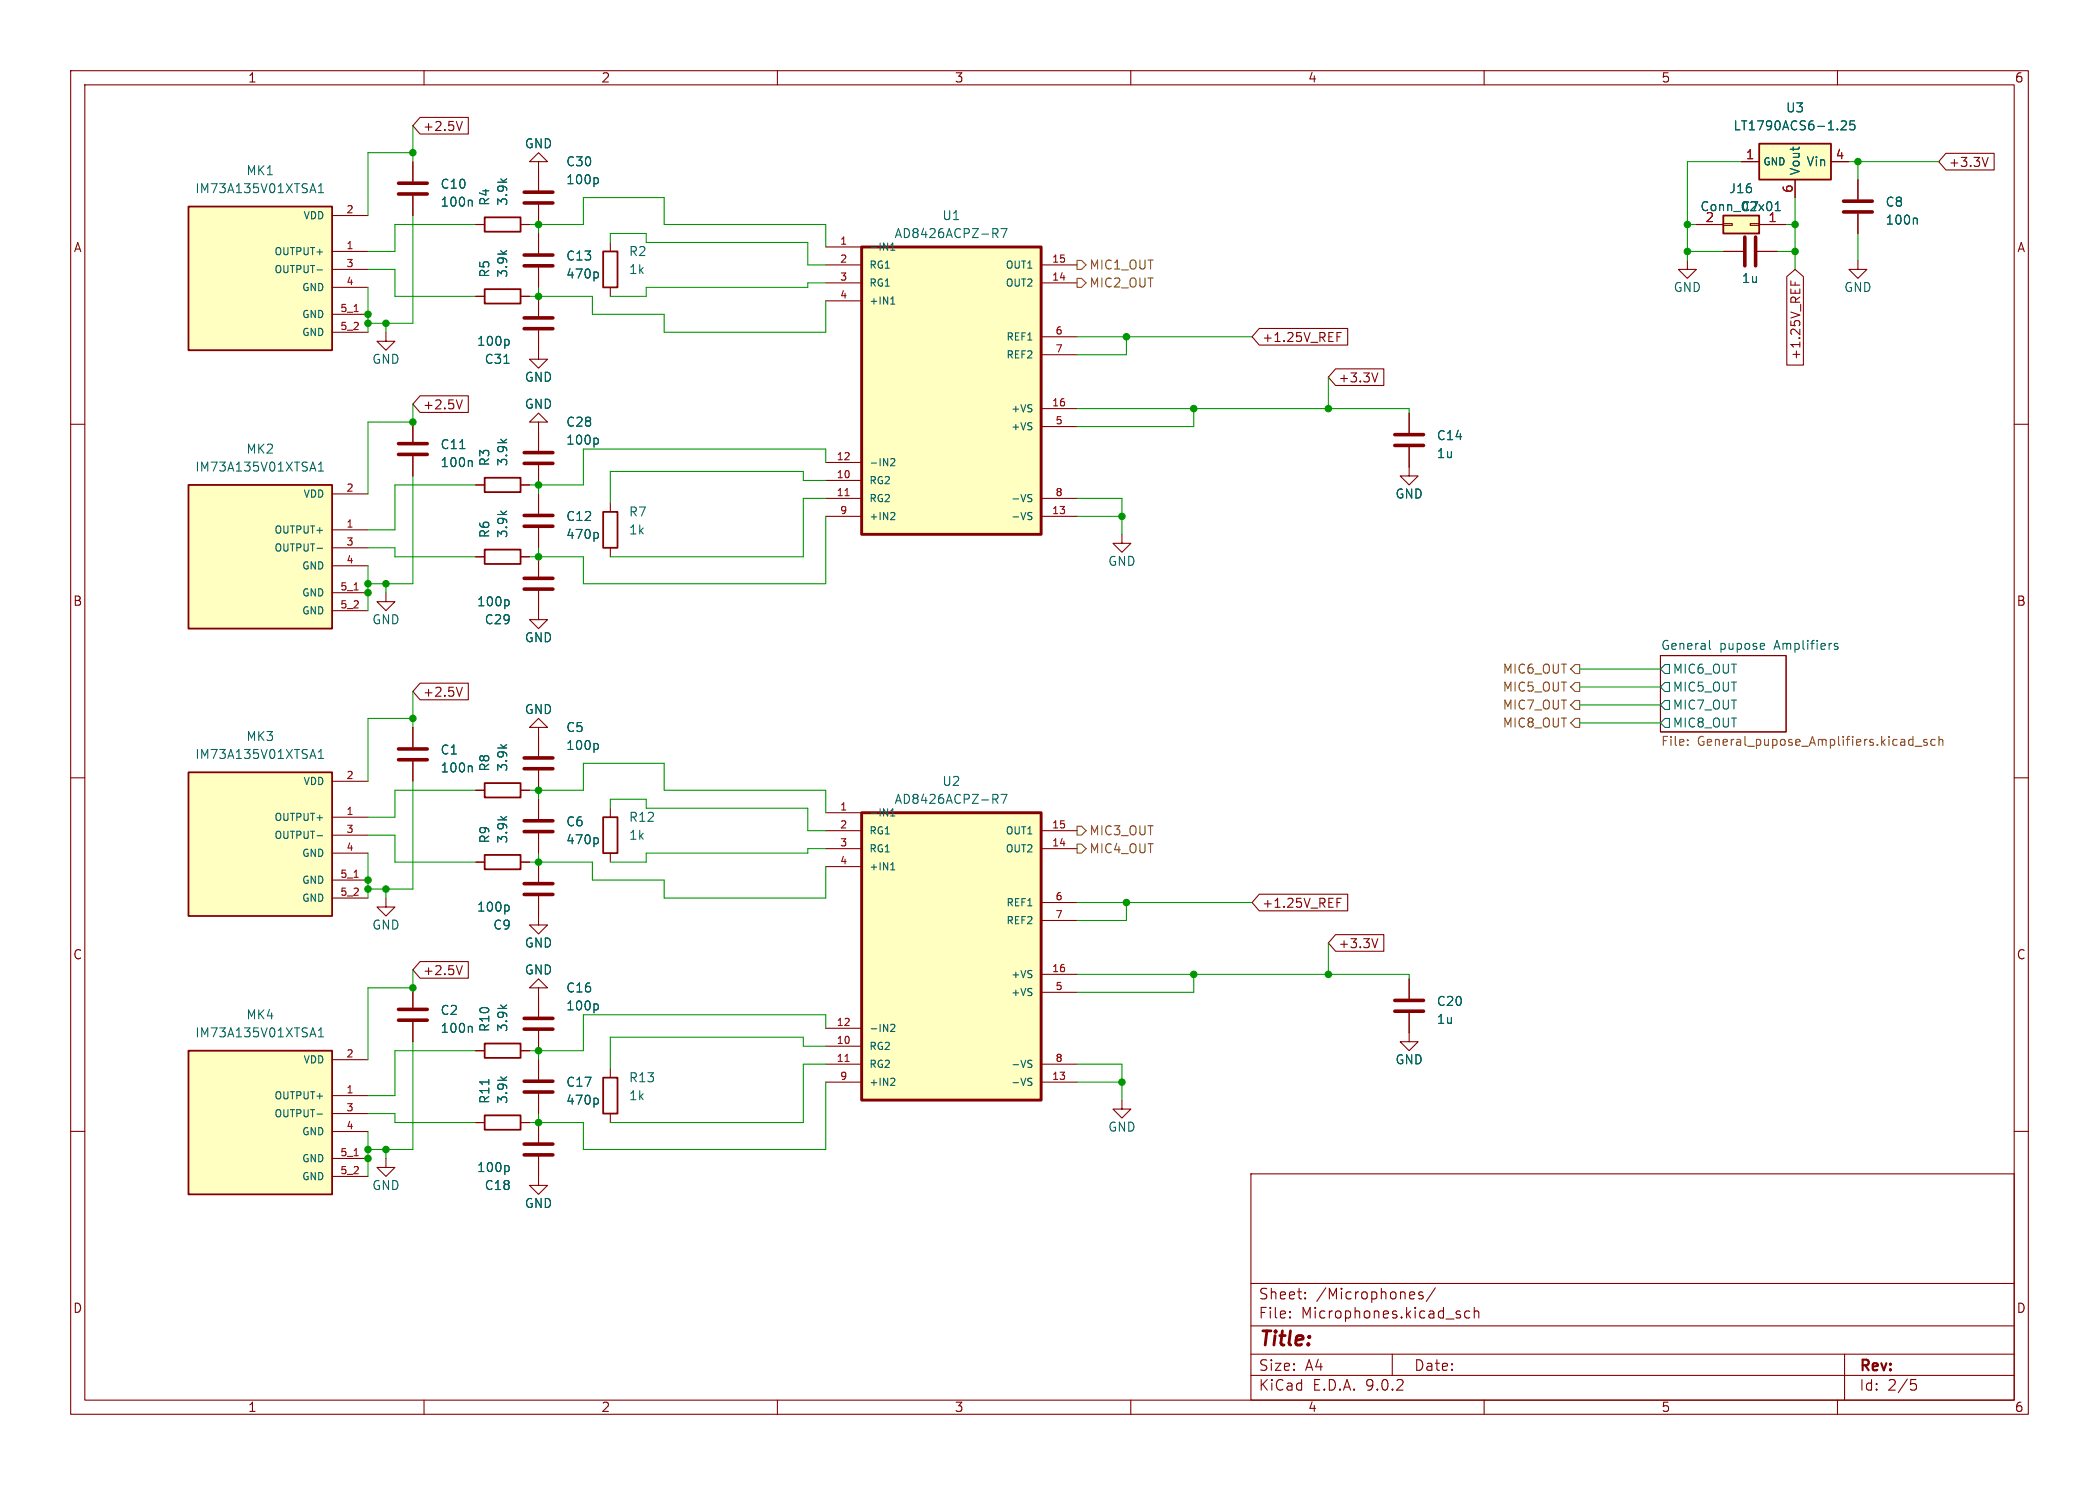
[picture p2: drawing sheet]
<svg xmlns="http://www.w3.org/2000/svg" width="297mm" height="210mm" viewBox="0 0 297 210" stroke-linecap="round" stroke-linejoin="round" font-family="sans-serif">
<g fill="none" stroke="#840000" stroke-width=".15">
<path d="M10 10h277v190h-277zM12 12h273v186h-273zM60 10v2M110 10v2M160 10v2M210 10v2M260 10v2M76.2 22.9h1.3l-1.3-1.3-1.3 1.3h1.3v4M76.2 29v2.8M238.8 36.8v1.3h1.2l-1.2 1.3-1.3-1.3h1.3M10 60h2M285 60h2"/>
<path d="M234.9 92.7h17.8v10.8h-17.8zM10 110h2M58.4 102.9v2.8M58.4 107.7v2.8M285 110h2M10 160h2M177 166h108v32h-108zM285 160h2M60 198v2M110 198v2M160 198v2M177 194.5h108"/>
<path d="M177 191.5h108M177 187.5h108M177 181.5h108M182.5 186.3h.1l-.1 .1M182.5 186.3v.1M182.5 185.5v.1M182.5 185.5h.1l-.1 .1M184.7 183.6v.1M184.7 183.6h-.1l.1 .1M184.7 182.8v.1M184.7 182.8h-.1l.1 .1M197 191.5v3"/>
<path d="M200.1 182.8l.1 .3-.7 .1M201.3 182.8l-.3-.1-.3 .2 .1 .2 .5 .2 .1 .1-.1 .2-.1 .1-.5-.1M203.1 182.1l-1.3 2M206.5 185.9l.2 .2-.1 .2-.1 .1M206.5 185.4l.1 .1M208 185.5l-.5-.1-.3 .3v.4l.2 .2 .1 .1 .5-.1M208.6 185.5a.37 .37 0 0 1 .6 .1v.8M208.6 184.9v1.5M210 198v2M260 198v2M261 191.5v6.5M270.4 195.1h.7"/>
<path d="M270.5 195.7h.4l.3 .3v.3l-.2 .2-.5 .1"/>
</g>
<path d="M84.4 25.1l.3 .3v.3l-.3 .3M235.6 94h.6v1.3h-.6l-.7-.7zM235.6 96.5h.6v1.3h-.6l-.7-.6zM235.6 99.1h.6v1.2h-.6l-.7-.6zM241.9 90.6v1.1l.2 .1M249.6 91l.1 .3-.6 .1M260 91h-.3l-.2 .2 .1 .2 .4 .1v.3h-.5M66.6 108.3l.2 .2v.7M235.6 101.6h.6v1.3h-.6l-.7-.7z" fill="none" stroke="#006464" stroke-width=".15"/>
<path d="M238.8 105.3v.1M238.8 104.6v.1M271 105.5h.9M272.7 104.6h-.3l-.2 .1v.2l.5 .1v.4h-.5M273.8 104.6h-.3l-.3 .2v.4l.1 .2h.5M274.4 104.7l.1-.1h.3l.1 .8M274.4 104.1v1.3" fill="none" stroke="#725600" stroke-width=".15"/>
<path d="M74.2 27.2h4M74.2 28.7h4M56.4 105.9h4.1M56.4 107.4h4.1" fill="none" stroke="#840000" stroke-width=".51"/>
<path d="M26.7 109.2h20.3v20.3h-20.3z" fill="#ffffc2"/>
<path d="M26.7 109.2h20.3v20.3h-20.3z" fill="none" stroke="#840000" stroke-width=".25"/>
<path d="M47 110.5h5.1M47 115.6h5.1M47 118.1h5.1M47 120.7h5.1M47 124.5h5.1M47 127h5.1" fill="none" stroke="#840000" stroke-width=".15"/>
<path d="M44.3 106l.4 1.3M44.9 118.2h.7M45.1 107.3h.7M45.1 106.4l.3-.4v1.3" fill="none" stroke="#006464" stroke-width=".15"/>
<path d="M50.1 124.1h.6" fill="none" stroke="#a90000" stroke-width=".15"/>
<path d="M248.9 20.3h10.2v5.1h-10.2z" fill="#ffffc2"/>
<path d="M248.9 20.3h10.2v5.1h-10.2z" fill="none" stroke="#840000" stroke-width=".25"/>
<g fill="none" stroke="#840000" stroke-width=".15">
<path d="M243.8 35.6h2.8M246.4 22.9h2.5M248.7 35.6h2.8M254 25.4v2.5M259.1 22.9h2.5M58.4 59.7v2.8M58.4 64.5v2.8M199.4 66v1.3h1.3l-1.3 1.3-1.3-1.3h1.3M76.2 102.9h1.3l-1.3-1.3-1.3 1.3h1.3v1.2M199.4 138.4v2.8M158.7 155.6v1.2h1.3l-1.3 1.3-1.2-1.3h1.2M199.4 143.3v4h1.3l-1.3 1.3-1.3-1.3h1.3"/>
<path d="M76.2 166.4v1.2h1.3l-1.3 1.3-1.3-1.3h1.3"/>
</g>
<path d="M260.5 17.2l.2-.1h.3l.2 .1 .1 .3-.1 .1-.7 .8h.8M262.4 17.1h-.6l-.1 .6 .2-.1h.4l.2 .2-.1 .4-.2 .2h-.3l-.2-.2M65.1 63.4h.7M66.6 65.1l.2 .2v.7" fill="none" stroke="#006464" stroke-width=".15"/>
<path d="M246.9 33.5v4.1M248.4 33.5v4.1M56.4 62.7h4.1M56.4 64.3h4.1M197.4 141.5h4M197.4 143h4" fill="none" stroke="#840000" stroke-width=".51"/>
<path d="M121.9 114.9h25.4v40.7h-25.4z" fill="#ffffc2"/>
<path d="M121.9 114.9h25.4v40.7h-25.4z" fill="none" stroke="#840000" stroke-width=".41"/>
<g fill="none" stroke="#840000" stroke-width=".15">
<path d="M262.9 36.8v1.3h1.3l-1.3 1.3-1.3-1.3h1.3M199.4 58.4v2.8M86.4 71.1v1.3M86.4 77.5v1.2M158.7 75.6v1.2h1.3l-1.3 1.3-1.2-1.3h1.2M199.4 63.2v2.8M76.2 86.4v1.2h1.3l-1.3 1.3-1.3-1.3h1.3M76.2 104.1v2.8M76.2 109v2.8M76.2 113v2.8M76.2 117.9v2.8M86.4 114.3v1.3"/>
<path d="M116.8 114.9h5.1M116.8 117.5h5.1M147.3 117.5h5.1M76.2 121.9v2.8M76.2 126.7v2.8M86.4 120.7v1.2M116.8 120h5.1M116.8 122.6h5.1M147.3 120h5.1M147.3 127.6h5.1M147.3 130.2h5.1M147.3 137.8h5.1"/>
<path d="M116.8 145.4h5.1M116.8 148h5.1M116.8 150.5h5.1M116.8 153h5.1M147.3 150.5h5.1M147.3 153h5.1M147.3 140.3h5.1"/>
</g>
<g fill="none" stroke="#006464" stroke-width=".15">
<path d="M84.4 105.1l.3 .3v.3l-.3 .3M84.4 118.5l.3 .2v.4l-.3 .2M126 115.4h.6M126.2 114.5l-.2 .2M126.3 114.4v1M140.8 113l.4 .6M141 112.3l.2 .3v.3l-.2 .1M141.6 112.3h.9l-.6 1.3M71.8 128l.2 .2v.4l-.2 .2M126 123h.6M126.1 122.2l.2-.2v1M126 145l.4-.1 .2 .3-.6 .7h.6"/>
<path d="M126.2 152.5h.3l.1 .3-.6 .7h.6M145.6 152.5h.4M145.6 153l.3 .1 .1 .2-.2 .2h-.2M145.6 150.4l.3 .1 .1 .3-.2 .2h-.2M145.6 149.9l.4 .1"/>
</g>
<path d="M119.6 150.1h.6" fill="none" stroke="#a90000" stroke-width=".15"/>
<path d="M85.3 72.4h2.1v5.1h-2.1zM85.3 115.6h2.1v5.1h-2.1z" fill="none" stroke="#840000" stroke-width=".25"/>
<path d="M197.4 61.5h4M197.4 63h4M74.2 107.2h4M74.2 108.7h4M74.2 116.1h4M74.2 117.6h4M74.2 126.5h4M74.2 125h4" fill="none" stroke="#840000" stroke-width=".51"/>
<path d="M121.9 34.9h25.4v40.7h-25.4z" fill="#ffffc2"/>
<path d="M121.9 34.9h25.4v40.7h-25.4z" fill="none" stroke="#840000" stroke-width=".41"/>
<g fill="none" stroke="#840000" stroke-width=".15">
<path d="M116.8 34.9h5.1M116.8 37.5h5.1M147.3 37.5h5.1M116.8 40h5.1M116.8 42.5h5.1M147.3 40h5.1M147.3 47.6h5.1M147.3 50.2h5.1M147.3 57.8h5.1M116.8 65.4h5.1M116.8 67.9h5.1M116.8 70.5h5.1"/>
<path d="M116.8 73h5.1M147.3 70.5h5.1M147.3 73h5.1M147.3 60.3h5.1M67.3 111.8h1.3M73.7 111.8h1.2M54.6 127v1.3h1.3l-1.3 1.2-1.3-1.2h1.3M67.3 121.9h1.3M73.7 121.9h1.2M76.2 129.5v1.3h1.3l-1.3 1.3-1.3-1.3h1.3"/>
</g>
<g fill="none" stroke="#006464" stroke-width=".15">
<path d="M126 35.4h.6M126.2 34.5l-.2 .2M126.3 34.4v1M140.8 33l.4 .6M141 32.3l.2 .3v.3l-.2 .1M141.6 32.3h.9l-.6 1.3M126 43h.6M126.1 42.2l.2-.2v1M126 64.9h.4l.2 .2-.6 .8h.6M126.2 72.5h.3l.1 .3-.6 .7h.6M145.6 72.5h.4M145.6 73l.3 .1 .1 .2-.2 .2h-.2"/>
<path d="M145.6 70.4l.3 .1 .1 .3-.2 .1h-.2M145.6 69.9l.4 .1"/>
</g>
<path d="M119.6 70.1h.6" fill="none" stroke="#a90000" stroke-width=".15"/>
<path d="M68.6 110.7h5.1v2.1h-5.1zM68.6 120.9h5.1v2h-5.1z" fill="none" stroke="#840000" stroke-width=".25"/>
<path d="M243.8 30.5h5.1v2.5h-5.1z" fill="#ffffc2"/>
<path d="M243.8 30.5h5.1v2.5h-5.1z" fill="none" stroke="#840000" stroke-width=".25"/>
<path d="M240 31.8h3.8M243.8 31.6h1.3v.3h-1.3zM247.6 31.6h1.3v.3h-1.3zM248.9 31.8h3.8M262.9 25.4v2.8M262.9 30.2v2.8" fill="none" stroke="#840000" stroke-width=".15"/>
<path d="M251.2 29.8h.7M251.2 28.9l.4-.4v1.3M271.1 30.8l.2 .2v.7" fill="none" stroke="#006464" stroke-width=".15"/>
<path d="M260.9 28.4h4M260.9 30h4" fill="none" stroke="#840000" stroke-width=".51"/>
<path d="M26.7 68.6h20.3v20.3h-20.3z" fill="#ffffc2"/>
<path d="M26.7 68.6h20.3v20.3h-20.3zM68.6 77.7h5.1v2.1h-5.1zM68.6 67.6h5.1v2h-5.1zM68.6 147.6h5.1v2h-5.1zM68.6 157.7h5.1v2.1h-5.1zM85.3 152.4h2.1v5.1h-2.1z" fill="none" stroke="#840000" stroke-width=".25"/>
<g fill="none" stroke="#840000" stroke-width=".15">
<path d="M76.2 59.7h1.3l-1.3-1.3-1.3 1.3h1.3v4.1M47 69.9h5.1M47 74.9h5.1M47 77.5h5.1M67.3 78.7h1.3M67.3 68.6h1.3M73.7 78.7h1.2M73.7 68.6h1.2M76.2 65.8v2.8M76.2 69.9v2.7M76.2 74.7v2.8M76.2 78.7v2.8"/>
<path d="M47 80h5.1M47 83.8h5.1M47 86.4h5.1M54.6 83.8v1.3h1.3l-1.3 1.3-1.3-1.3h1.3M76.2 83.6v2.8M58.4 139.7v2.8M76.2 139.7h1.3l-1.3-1.3-1.3 1.3h1.3v4.1M58.4 144.5v2.8M67.3 148.6h1.3M67.3 158.8h1.3M73.7 148.6h1.2M73.7 158.8h1.2"/>
<path d="M76.2 145.8v2.8M76.2 149.9v2.8M76.2 154.7v2.8M76.2 158.8v2.7M86.4 151.1v1.3M86.4 157.5v1.3M54.6 163.8v1.3h1.3l-1.3 1.3-1.3-1.3h1.3M76.2 163.6v2.8"/>
</g>
<path d="M44.3 65.3l.4 1.3M44.9 77.5h.7M45.1 66.6h.7M45.1 65.7l.3-.4v1.3M84.4 75.3l.3 .2v.4l-.3 .2M84.4 62l.3 .2v.4l-.3 .2M71.8 84.8l.2 .3v.3l-.2 .3M66.6 145.1l.2 .2v.7M69.2 152.7v.7M84.4 142l.3 .2v.4l-.3 .2M84.4 155.3l.3 .2v.4l-.3 .3M71.8 164.8l.2 .3v.3l-.2 .3" fill="none" stroke="#006464" stroke-width=".15"/>
<path d="M50.1 83.4h.6" fill="none" stroke="#a90000" stroke-width=".15"/>
<g fill="none" stroke="#840000" stroke-width=".51">
<path d="M74.2 72.9h4M74.2 74.4h4M74.2 64h4M74.2 65.5h4M74.2 83.3h4M74.2 81.8h4M56.4 142.7h4.1M56.4 144.3h4.1M74.2 144h4M74.2 145.5h4M74.2 152.9h4M74.2 154.4h4"/>
<path d="M74.2 163.3h4M74.2 161.8h4"/>
</g>
<path d="M26.7 148.6h20.3v20.3h-20.3z" fill="#ffffc2"/>
<path d="M26.7 148.6h20.3v20.3h-20.3z" fill="none" stroke="#840000" stroke-width=".25"/>
<path d="M58.4 22.9v2.8M58.4 27.7v2.8M54.6 47v1.3h1.3l-1.3 1.2-1.3-1.2h1.3M47 149.9h5.1M47 154.9h5.1M47 157.5h5.1M47 160h5.1M47 163.8h5.1M47 166.4h5.1" fill="none" stroke="#840000" stroke-width=".15"/>
<path d="M66.6 28.3l.2 .2v.7M44.3 145.4l.4 1.2M44.9 157.6h.7M45.1 146.6h.7M45.1 145.7l.3-.3v1.2" fill="none" stroke="#006464" stroke-width=".15"/>
<path d="M50.1 163.4h.6" fill="none" stroke="#a90000" stroke-width=".15"/>
<path d="M56.4 25.9h4.1M56.4 27.4h4.1" fill="none" stroke="#840000" stroke-width=".51"/>
<path d="M26.7 29.2h20.3v20.3h-20.3z" fill="#ffffc2"/>
<path d="M26.7 29.2h20.3v20.3h-20.3zM68.6 30.7h5.1v2.1h-5.1zM85.3 35.6h2.1v5h-2.1zM68.6 40.9h5.1v2h-5.1z" fill="none" stroke="#840000" stroke-width=".25"/>
<g fill="none" stroke="#840000" stroke-width=".15">
<path d="M59.4 16.6h6.9v2.4h-6.9l-1-1.2zM65.4 17.2l-.4 1.3M47 30.5h5.1M47 35.6h5.1M47 38.1h5.1M58.4 22.9v2.8M58.4 27.7v2.8M67.3 31.8h1.3M73.7 31.8h1.2M76.2 24.1v2.8M76.2 29v2.8M76.2 33v2.8"/>
<path d="M76.2 37.8v2.8M86.4 34.3v1.3M240 31.8h3.8M243.8 35.6h2.8M246.4 22.9h2.5M248.7 35.6h2.8M248.9 31.8h3.8M252.8 39.1l1.2-1 1.2 1v12.5h-2.4zM253.4 39.7v.6M254 25.4v2.5M254 39.9v.4M259.1 22.9h2.5"/>
<path d="M262.9 25.4v2.8M262.9 30.2v2.8M275.3 21.7h6.9v2.3h-6.9l-1-1.1zM281.3 22.3l-.4 1.2M47 40.6h5.1M47 44.5h5.1M47 47h5.1M58.4 59.7v2.8M59.4 56h6.9v2.3h-6.9l-1-1.1zM65.4 56.6l-.4 1.2M67.3 41.9h1.3M73.7 41.9h1.2"/>
<path d="M76.2 46.7v4.1h1.3l-1.3 1.3-1.3-1.3h1.3M76.2 41.9v2.8M86.4 40.6v1.3M178.2 46.4h12.5v2.4h-12.5l-1-1.2zM189 52.2h6.8v2.3h-6.8l-1-1.2zM189.2 47.6h.4M189.2 47h.6M195 52.7l-.5 1.3M199.4 58.4v2.8M58.4 64.5v2.8M67.3 78.7h1.3M67.3 68.6h1.3"/>
<path d="M73.7 78.7h1.2M73.7 68.6h1.2M76.2 61v2.8M76.2 65.8v2.8M76.2 69.9v2.7M76.2 74.7v2.8M76.2 78.7v2.8M199.4 63.2v2.8M59.4 96.6h6.9v2.4h-6.9l-1-1.2zM65.4 97.2l-.4 1.3M76.2 83.6v2.8M58.4 102.9v2.8"/>
<path d="M58.4 107.7v2.8M67.3 111.8h1.3M73.7 111.8h1.2M76.2 104.1v2.8M76.2 109v2.8M76.2 113v2.8M76.2 117.9v2.8M58.4 139.7v2.8M59.4 136h6.9v2.3h-6.9l-1-1.1zM65.4 136.6l-.4 1.2M67.3 121.9h1.3M73.7 121.9h1.2"/>
<path d="M76.2 121.9v2.8M76.2 126.7v2.8M178.2 126.5h12.5v2.3h-12.5l-1-1.2zM189 132.2h6.8v2.3h-6.8l-1-1.1zM189.2 127.6h.4M189.2 127h.6M195 132.8l-.5 1.2M199.4 138.4v2.8M58.4 144.5v2.8M67.3 158.8h1.3M67.3 148.6h1.3M73.7 158.8h1.2"/>
<path d="M73.7 148.6h1.2M76.2 141v2.8M76.2 145.8v2.8M76.2 149.9v2.8M76.2 154.7v2.8M76.2 158.8v2.7M199.4 143.3v2.8M76.2 163.6v2.8"/>
</g>
<g fill="none" stroke="#006464" stroke-width=".15">
<path d="M260.5 17.2l.2-.1h.3l.2 .1 .1 .3-.1 .1-.7 .8h.8M262.4 17.1h-.6l-.1 .6 .2-.1h.4l.2 .2-.1 .4-.2 .2h-.3l-.2-.2M44.3 26l.4 1.2M44.9 38.2h.7M45.1 27.2h.7M45.1 26.3l.3-.3v1.2M66.6 28.3l.2 .2v.7M84.4 38.5l.3 .2v.4l-.3 .2M84.4 25.1l.3 .3v.3l-.3 .3M251.2 29.8h.7M251.2 28.9l.4-.4v1.3M271.1 30.8l.2 .2v.7"/>
<path d="M71.3 51.4h.7M71.8 48l.2 .2v.4l-.2 .2M65.1 63.4h.7M66.6 65.1l.2 .2v.7M84.4 62l.3 .2v.4l-.3 .2M84.4 75.3l.3 .2v.4l-.3 .2M71.8 84.8l.2 .3v.3l-.2 .3M66.6 108.3l.2 .2v.7M84.4 105.1l.3 .3v.3l-.3 .3M84.4 118.5l.3 .2v.4l-.3 .2M71.8 128l.2 .2v.4l-.2 .2M66.6 145.1l.2 .2v.7"/>
<path d="M69.2 152.7v.7M84.4 142l.3 .2v.4l-.3 .2M84.4 155.3l.3 .2v.4l-.3 .3M71.8 164.8l.2 .3v.3l-.2 .3"/>
</g>
<path d="M50.1 44.1h.6" fill="none" stroke="#a90000" stroke-width=".15"/>
<path d="M74.2 36.1h4M74.2 37.6h4M74.2 46.5h4M74.2 45h4" fill="none" stroke="#840000" stroke-width=".51"/>
<path d="M152.4 36.8h.6l.7 .7-.7 .6h-.6zM152.4 39.4h.6l.7 .6-.7 .6h-.6zM222.9 96.5h.6v1.3h-.6l-.7-.6zM222.9 99.1h.6v1.2h-.6l-.7-.6zM222.9 94h.6v1.3h-.6l-.7-.7zM152.4 119.4h.6l.7 .6-.7 .7h-.6zM152.4 116.8h.6l.7 .7-.7 .6h-.6zM222.9 101.6h.6v1.3h-.6l-.7-.7z" fill="none" stroke="#725600" stroke-width=".15"/>
<g fill="none" stroke="#009600" stroke-width=".15">
<path d="M58.4 17.8v5.1M52.1 38.1h3.8v3.8h11.4M58.4 30.5v15.2h-6.3M58.4 21.6h-6.3v8.9M67.3 31.8h-11.4v3.8h-3.8M74.9 31.8h7.6v-3.9h11.5v3.9h22.8v3.1M76.2 31.8v1.2M86.4 34.3v-1.3h5v1.3h22.9v3.2h2.5M238.8 35.6h5M238.8 31.8h1.2M246.4 22.9h-7.6v13.9M251.5 35.6h2.5"/>
<path d="M252.7 31.8h1.3M254 27.9v10.2M261.6 22.9h12.7M262.9 22.9v2.5M262.9 33v3.8M52.1 40.6v6.4M54.6 45.7v1.3M58.4 57.2v2.5h-6.3v10.2M74.9 41.9h8.9v2.6h10.2v2.5h22.8v-4.5M76.2 40.6v1.3M116.8 40h-2.5v.6h-22.9v1.3h-5M152.4 57.8h47v.6"/>
<path d="M152.4 47.6h24.8M159.4 47.6v2.6h-7M168.9 57.8v2.5h-16.5M188 53.3v4.5M52.1 77.5h3.8v1.2h11.4M58.4 67.3v15.3h-6.3M67.3 68.6h-11.4v6.3h-3.8M76.2 68.6v1.3M76.2 77.5v1.2M116.8 67.9h-3.1v-1.2h-27.3v4.4M116.8 70.5h-3.1v8.2h-27.3M116.8 65.4v-1.9h-34.3v5.1h-7.6"/>
<path d="M116.8 73v9.6h-34.3v-3.9h-7.6M152.4 70.5h6.3v5.1M152.4 73h6.3M52.1 80v6.4M54.6 82.6v1.2M58.4 97.8v5.1M223.5 97.2h11.4M223.5 94.6h11.4M223.5 99.7h11.4M52.1 118.1h3.8v3.8h11.4M58.4 110.5v15.2h-6.3M58.4 101.6h-6.3v8.9"/>
<path d="M67.3 111.8h-11.4v3.8h-3.8M74.9 111.8h7.6v-3.8h11.5v3.8h22.8v3.1M76.2 111.8v1.2M86.4 114.3v-1.3h5v1.3h22.9v3.2h2.5M223.5 102.2h11.4M52.1 120.7v6.3M54.6 125.7v1.3M58.4 137.2v2.5h-6.3v10.2M74.9 121.9h8.9v2.6h10.2v2.5h22.8v-4.4M76.2 120.7v1.2M116.8 120h-2.5v.7h-22.9v1.2h-5M152.4 137.8h47v.6"/>
<path d="M152.4 127.6h24.8M159.4 127.6v2.6h-7M168.9 137.8v2.5h-16.5M188 133.4v4.4M52.1 157.5h3.8v1.3h11.4M58.4 147.3v15.3h-6.3M67.3 148.6h-11.4v6.3h-3.8M76.2 148.6v1.3M76.2 157.5v1.3M116.8 148h-3.1v-1.3h-27.3v4.4M116.8 150.5h-3.1v8.3h-27.3M116.8 145.4v-1.9h-34.3v5.1h-7.6"/>
<path d="M116.8 153v9.6h-34.3v-3.8h-7.6M152.4 150.5h6.3v5.1M152.4 153h6.3M52.1 160v6.4M54.6 162.6v1.2"/>
</g>
<g fill="#009600" stroke="#009600" stroke-width=".15">
<circle cx="76.2" cy="41.9" r=".46"/>
<circle cx="76.2" cy="31.8" r=".46"/>
<circle cx="76.2" cy="68.6" r=".46"/>
<circle cx="159.4" cy="47.6" r=".46"/>
<circle cx="76.2" cy="148.6" r=".46"/>
<circle cx="76.2" cy="121.9" r=".46"/>
<circle cx="238.8" cy="35.6" r=".46"/>
<circle cx="188" cy="57.8" r=".46"/>
<circle cx="168.9" cy="57.8" r=".46"/>
<circle cx="168.9" cy="137.8" r=".46"/>
<circle cx="159.4" cy="127.6" r=".46"/>
<circle cx="158.7" cy="153" r=".46"/>
<circle cx="158.7" cy="73" r=".46"/>
<circle cx="188" cy="137.8" r=".46"/>
<circle cx="238.8" cy="31.8" r=".46"/>
<circle cx="262.9" cy="22.9" r=".46"/>
<circle cx="254" cy="35.6" r=".46"/>
<circle cx="254" cy="31.8" r=".46"/>
<circle cx="58.4" cy="59.7" r=".46"/>
<circle cx="52.1" cy="82.6" r=".46"/>
<circle cx="52.1" cy="83.8" r=".46"/>
<circle cx="54.6" cy="162.6" r=".46"/>
<circle cx="58.4" cy="139.7" r=".46"/>
<circle cx="52.1" cy="163.8" r=".46"/>
<circle cx="76.2" cy="158.8" r=".46"/>
<circle cx="52.1" cy="162.6" r=".46"/>
<circle cx="52.1" cy="45.7" r=".46"/>
<circle cx="54.6" cy="45.7" r=".46"/>
<circle cx="52.1" cy="44.5" r=".46"/>
<circle cx="58.4" cy="21.6" r=".46"/>
<circle cx="58.4" cy="101.6" r=".46"/>
<circle cx="76.2" cy="111.8" r=".46"/>
<circle cx="76.2" cy="78.7" r=".46"/>
<circle cx="54.6" cy="82.6" r=".46"/>
<circle cx="54.6" cy="125.7" r=".46"/>
<circle cx="52.1" cy="124.5" r=".46"/>
<circle cx="52.1" cy="125.7" r=".46"/>
</g>
<text font-size="2.8" fill="#840000" x="178" y="190.9">Title:</text>
<g font-size="2.1" fill="#840000">
<text x="178" y="184">Sheet:</text>
<text x="186.2" y="184">/Microphones/</text>
<text x="178" y="186.7">File:</text>
<text x="184.1" y="186.7">Microphones.kicad_sch</text>
<text x="178" y="196.9">KiCad</text>
<text x="178" y="194.1">Size:</text>
<text x="184.7" y="194.1">A4</text>
<text x="185.7" y="196.9">E.D.A.</text>
<text x="193.3" y="196.9">9.0.2</text>
<text x="200" y="194.1">Date:</text>
<text x="263" y="194.3">Rev:</text>
<text x="263" y="196.9">Id:</text>
<text x="267.1" y="196.9">2/5</text>
</g>
<g font-size="1.8" fill="#840000">
<text x="35" y="11.9">1</text>
<text x="85" y="11.9">2</text>
<text x="135" y="11.9">3</text>
<text x="185" y="11.9">4</text>
<text x="235" y="11.9">5</text>
<text x="285" y="11.9">6</text>
<text x="59.8" y="18.7">+2.5V</text>
<text x="275.7" y="23.8">+3.3V</text>
<text x="10.3" y="35.9">A</text>
<text x="285.3" y="35.9">A</text>
<text x="178.5" y="48.6">+1.25V_REF</text>
<text x="255" y="51" transform="rotate(-90 255 51)">+1.25V_REF</text>
<text x="59.8" y="58.1">+2.5V</text>
<text x="189.3" y="54.3">+3.3V</text>
<text x="10.3" y="85.9">B</text>
<text x="285.3" y="85.9">B</text>
<text x="59.8" y="98.7">+2.5V</text>
<text x="178.5" y="128.6">+1.25V_REF</text>
<text x="10.3" y="135.9">C</text>
<text x="189.3" y="134.3">+3.3V</text>
<text x="285.3" y="135.9">C</text>
<text x="59.8" y="138.1">+2.5V</text>
<text x="10.3" y="185.9">D</text>
<text x="285.3" y="185.9">D</text>
<text x="35" y="199.9">1</text>
<text x="85" y="199.9">2</text>
<text x="135" y="199.9">3</text>
<text x="185" y="199.9">4</text>
<text x="235" y="199.9">5</text>
<text x="285" y="199.9">6</text>
</g>
<g font-size="1.8" fill="#006464">
<text x="252.6" y="16.1">U3</text>
<text x="74.2" y="21.2">GND</text>
<text x="80" y="23.7">C30</text>
<text x="245.2" y="18.6">LT1790ACS6-1.25</text>
<text x="255.5" y="23.7">Vin</text>
<text x="27.5" y="27.5">IM73A135V01XTSA1</text>
<text x="34.8" y="25">MK1</text>
<text x="62.2" y="29.4">100n</text>
<text x="62.2" y="26.9">C10</text>
<text x="69.4" y="29.2" transform="rotate(-90 69.4 29.2)">R4</text>
<text x="72" y="29.2" transform="rotate(-90 72 29.2)">3.9k</text>
<text x="80" y="26.3">100p</text>
<text x="244.6" y="27.5">J16</text>
<text x="254.9" y="24.9" transform="rotate(-90 254.9 24.9)">Vout</text>
<text x="266.7" y="29.4">C8</text>
<text x="126.5" y="33.9">AD8426ACPZ-R7</text>
<text x="133.2" y="31.3">U1</text>
<text x="240.5" y="30.1">Conn_02x01</text>
<text x="246.3" y="30.1">C7</text>
<text x="266.7" y="32">100n</text>
<text x="69.4" y="39.4" transform="rotate(-90 69.4 39.4)">R5</text>
<text x="72" y="39.4" transform="rotate(-90 72 39.4)">3.9k</text>
<text x="80" y="39.6">470p</text>
<text x="80" y="37.1">C13</text>
<text x="88.9" y="36.4">R2</text>
<text x="88.9" y="39">1k</text>
<text x="236.7" y="41.5">GND</text>
<text x="246.4" y="40.2">1u</text>
<text x="260.9" y="41.5">GND</text>
<text x="52.6" y="51.7">GND</text>
<text x="67.4" y="49.1">100p</text>
<text x="68.5" y="51.7">C31</text>
<text x="74.2" y="58">GND</text>
<text x="74.2" y="54.2">GND</text>
<text x="34.8" y="64.4">MK2</text>
<text x="62.2" y="63.7">C11</text>
<text x="80" y="63.1">100p</text>
<text x="80" y="60.6">C28</text>
<text x="203.2" y="65">1u</text>
<text x="203.2" y="62.5">C14</text>
<text x="27.5" y="66.9">IM73A135V01XTSA1</text>
<text x="62.2" y="66.3">100n</text>
<text x="69.4" y="66" transform="rotate(-90 69.4 66)">R3</text>
<text x="72" y="66" transform="rotate(-90 72 66)">3.9k</text>
<text x="197.4" y="70.7">GND</text>
<text x="69.4" y="76.2" transform="rotate(-90 69.4 76.2)">R6</text>
<text x="72" y="76.2" transform="rotate(-90 72 76.2)">3.9k</text>
<text x="80" y="76.4">470p</text>
<text x="80" y="73.9">C12</text>
<text x="88.9" y="73.3">R7</text>
<text x="88.9" y="75.8">1k</text>
<text x="156.7" y="80.2">GND</text>
<text x="52.6" y="88.5">GND</text>
<text x="67.4" y="86">100p</text>
<text x="68.5" y="88.5">C29</text>
<text x="74.2" y="91">GND</text>
<text x="234.9" y="92">General</text>
<text x="236.6" y="95.5">MIC6_OUT</text>
<text x="243.3" y="92">pupose</text>
<text x="251.2" y="92">Amplifiers</text>
<text x="74.2" y="101.2">GND</text>
<text x="236.6" y="98">MIC5_OUT</text>
<text x="236.6" y="100.6">MIC7_OUT</text>
<text x="27.5" y="107.5">IM73A135V01XTSA1</text>
<text x="34.8" y="105">MK3</text>
<text x="62.2" y="106.9">C1</text>
<text x="80" y="103.7">C5</text>
<text x="80" y="106.3">100p</text>
<text x="236.6" y="103.1">MIC8_OUT</text>
<text x="62.2" y="109.4">100n</text>
<text x="69.4" y="109.2" transform="rotate(-90 69.4 109.2)">R8</text>
<text x="72" y="109.2" transform="rotate(-90 72 109.2)">3.9k</text>
<text x="126.5" y="113.9">AD8426ACPZ-R7</text>
<text x="133.2" y="111.4">U2</text>
<text x="69.4" y="119.4" transform="rotate(-90 69.4 119.4)">R9</text>
<text x="72" y="119.4" transform="rotate(-90 72 119.4)">3.9k</text>
<text x="80" y="117.1">C6</text>
<text x="80" y="119.6">470p</text>
<text x="88.9" y="116.4">R12</text>
<text x="88.9" y="119">1k</text>
<text x="52.6" y="131.7">GND</text>
<text x="67.4" y="129.1">100p</text>
<text x="69.7" y="131.7">C9</text>
<text x="74.2" y="134.2">GND</text>
<text x="62.2" y="143.7">C2</text>
<text x="74.2" y="138">GND</text>
<text x="80" y="143.1">100p</text>
<text x="80" y="140.6">C16</text>
<text x="203.2" y="142.5">C20</text>
<text x="27.5" y="146.9">IM73A135V01XTSA1</text>
<text x="34.8" y="144.4">MK4</text>
<text x="62.2" y="146.3">100n</text>
<text x="69.4" y="146" transform="rotate(-90 69.4 146)">R10</text>
<text x="72" y="146" transform="rotate(-90 72 146)">3.9k</text>
<text x="203.2" y="145">1u</text>
<text x="80" y="153.9">C17</text>
<text x="88.9" y="153.3">R13</text>
<text x="88.9" y="155.8">1k</text>
<text x="197.4" y="150.7">GND</text>
<text x="69.4" y="156.2" transform="rotate(-90 69.4 156.2)">R11</text>
<text x="72" y="156.2" transform="rotate(-90 72 156.2)">3.9k</text>
<text x="80" y="156.4">470p</text>
<text x="156.7" y="160.2">GND</text>
<text x="67.4" y="166">100p</text>
<text x="52.6" y="168.5">GND</text>
<text x="68.5" y="168.5">C18</text>
<text x="74.2" y="171">GND</text>
</g>
<g font-size="1.8" fill="#a90000">
<text x="246.9" y="22.6">1</text>
<text x="259.6" y="22.6">4</text>
<text x="253.7" y="27.4" transform="rotate(-90 253.7 27.4)">6</text>
<text x="241.2" y="31.5">2</text>
<text x="250.1" y="31.5">1</text>
</g>
<g font-size="1.8" fill="#725600">
<text x="154.1" y="38.3">MIC1_OUT</text>
<text x="154.1" y="40.9">MIC2_OUT</text>
<text x="212.5" y="95.5">MIC6_OUT</text>
<text x="212.5" y="98">MIC5_OUT</text>
<text x="212.5" y="100.6">MIC7_OUT</text>
<text x="212.5" y="103.1">MIC8_OUT</text>
<text x="234.9" y="105.8">File:</text>
<text x="240.2" y="105.8">General_pupose_Amplifiers.kicad_sch</text>
<text x="154.1" y="118.3">MIC3_OUT</text>
<text x="154.1" y="120.9">MIC4_OUT</text>
</g>
<g font-size="1.4" fill="#006464">
<text x="249.4" y="23.6">GND</text>
<text x="42.8" y="31.2">VDD</text>
<text x="122.9" y="35.7">-IN1</text>
<text x="38.7" y="36.3">OUTPUT+</text>
<text x="38.7" y="38.8">OUTPUT-</text>
<text x="42.6" y="41.4">GND</text>
<text x="122.9" y="38.2">RG1</text>
<text x="122.9" y="40.7">RG1</text>
<text x="142.2" y="38.2">OUT1</text>
<text x="142.2" y="40.7">OUT2</text>
<text x="42.6" y="45.2">GND</text>
<text x="42.6" y="47.7">GND</text>
<text x="122.9" y="43.3">+IN1</text>
<text x="142.3" y="48.4">REF1</text>
<text x="142.3" y="50.9">REF2</text>
<text x="143" y="58.5">+VS</text>
<text x="143" y="61.1">+VS</text>
<text x="42.8" y="70.6">VDD</text>
<text x="122.9" y="66.1">-IN2</text>
<text x="122.9" y="68.7">RG2</text>
<text x="122.9" y="71.2">RG2</text>
<text x="143" y="71.2">-VS</text>
<text x="38.7" y="75.7">OUTPUT+</text>
<text x="122.9" y="73.8">+IN2</text>
<text x="143" y="73.8">-VS</text>
<text x="38.7" y="78.2">OUTPUT-</text>
<text x="42.6" y="80.7">GND</text>
<text x="42.6" y="84.6">GND</text>
<text x="42.6" y="87.1">GND</text>
<text x="42.8" y="111.2">VDD</text>
<text x="38.7" y="116.3">OUTPUT+</text>
<text x="38.7" y="118.8">OUTPUT-</text>
<text x="122.9" y="115.7">-IN1</text>
<text x="122.9" y="118.2">RG1</text>
<text x="142.2" y="118.2">OUT1</text>
<text x="42.6" y="121.4">GND</text>
<text x="42.6" y="125.2">GND</text>
<text x="122.9" y="120.8">RG1</text>
<text x="122.9" y="123.3">+IN1</text>
<text x="142.2" y="120.8">OUT2</text>
<text x="42.6" y="127.7">GND</text>
<text x="142.3" y="128.4">REF1</text>
<text x="142.3" y="130.9">REF2</text>
<text x="143" y="138.5">+VS</text>
<text x="143" y="141.1">+VS</text>
<text x="122.9" y="146.2">-IN2</text>
<text x="122.9" y="148.7">RG2</text>
<text x="38.7" y="155.7">OUTPUT+</text>
<text x="42.8" y="150.6">VDD</text>
<text x="122.9" y="151.2">RG2</text>
<text x="122.9" y="153.8">+IN2</text>
<text x="143" y="151.2">-VS</text>
<text x="143" y="153.8">-VS</text>
<text x="38.7" y="158.2">OUTPUT-</text>
<text x="42.6" y="160.8">GND</text>
<text x="42.6" y="164.6">GND</text>
<text x="42.6" y="167.1">GND</text>
</g>
<g font-size="1.4" fill="#a90000">
<text x="48.9" y="30.2">2</text>
<text x="48.9" y="35.3">1</text>
<text x="118.8" y="34.7">1</text>
<text x="48.9" y="37.8">3</text>
<text x="48.9" y="40.4">4</text>
<text x="118.8" y="37.2">2</text>
<text x="118.8" y="39.8">3</text>
<text x="148.8" y="37.2">15</text>
<text x="148.8" y="39.8">14</text>
<text x="48" y="44.2">5_1</text>
<text x="48" y="46.7">5_2</text>
<text x="118.8" y="42.3">4</text>
<text x="149.2" y="47.4">6</text>
<text x="149.2" y="49.9">7</text>
<text x="148.8" y="57.5">16</text>
<text x="118.3" y="65.2">12</text>
<text x="149.2" y="60.1">5</text>
<text x="48.9" y="69.6">2</text>
<text x="118.3" y="67.7">10</text>
<text x="118.3" y="70.2">11</text>
<text x="149.2" y="70.2">8</text>
<text x="48.9" y="74.7">1</text>
<text x="48.9" y="77.2">3</text>
<text x="118.8" y="72.8">9</text>
<text x="148.8" y="72.8">13</text>
<text x="48" y="83.6">5_1</text>
<text x="48.9" y="79.8">4</text>
<text x="48" y="86.1">5_2</text>
<text x="48.9" y="110.2">2</text>
<text x="48.9" y="115.3">1</text>
<text x="48.9" y="117.9">3</text>
<text x="118.8" y="114.7">1</text>
<text x="118.8" y="117.2">2</text>
<text x="118.8" y="119.8">3</text>
<text x="148.8" y="117.2">15</text>
<text x="148.8" y="119.8">14</text>
<text x="48" y="124.2">5_1</text>
<text x="48.9" y="120.4">4</text>
<text x="118.8" y="122.3">4</text>
<text x="48" y="126.7">5_2</text>
<text x="149.2" y="127.4">6</text>
<text x="149.2" y="129.9">7</text>
<text x="148.8" y="137.5">16</text>
<text x="149.2" y="140.1">5</text>
<text x="48.9" y="149.6">2</text>
<text x="118.3" y="145.2">12</text>
<text x="118.3" y="147.7">10</text>
<text x="48.9" y="154.7">1</text>
<text x="118.3" y="150.2">11</text>
<text x="118.8" y="152.8">9</text>
<text x="148.8" y="152.8">13</text>
<text x="149.2" y="150.2">8</text>
<text x="48.9" y="157.2">3</text>
<text x="48.9" y="159.8">4</text>
<text x="48" y="163.6">5_1</text>
<text x="48" y="166.1">5_2</text>
</g>
</svg>
